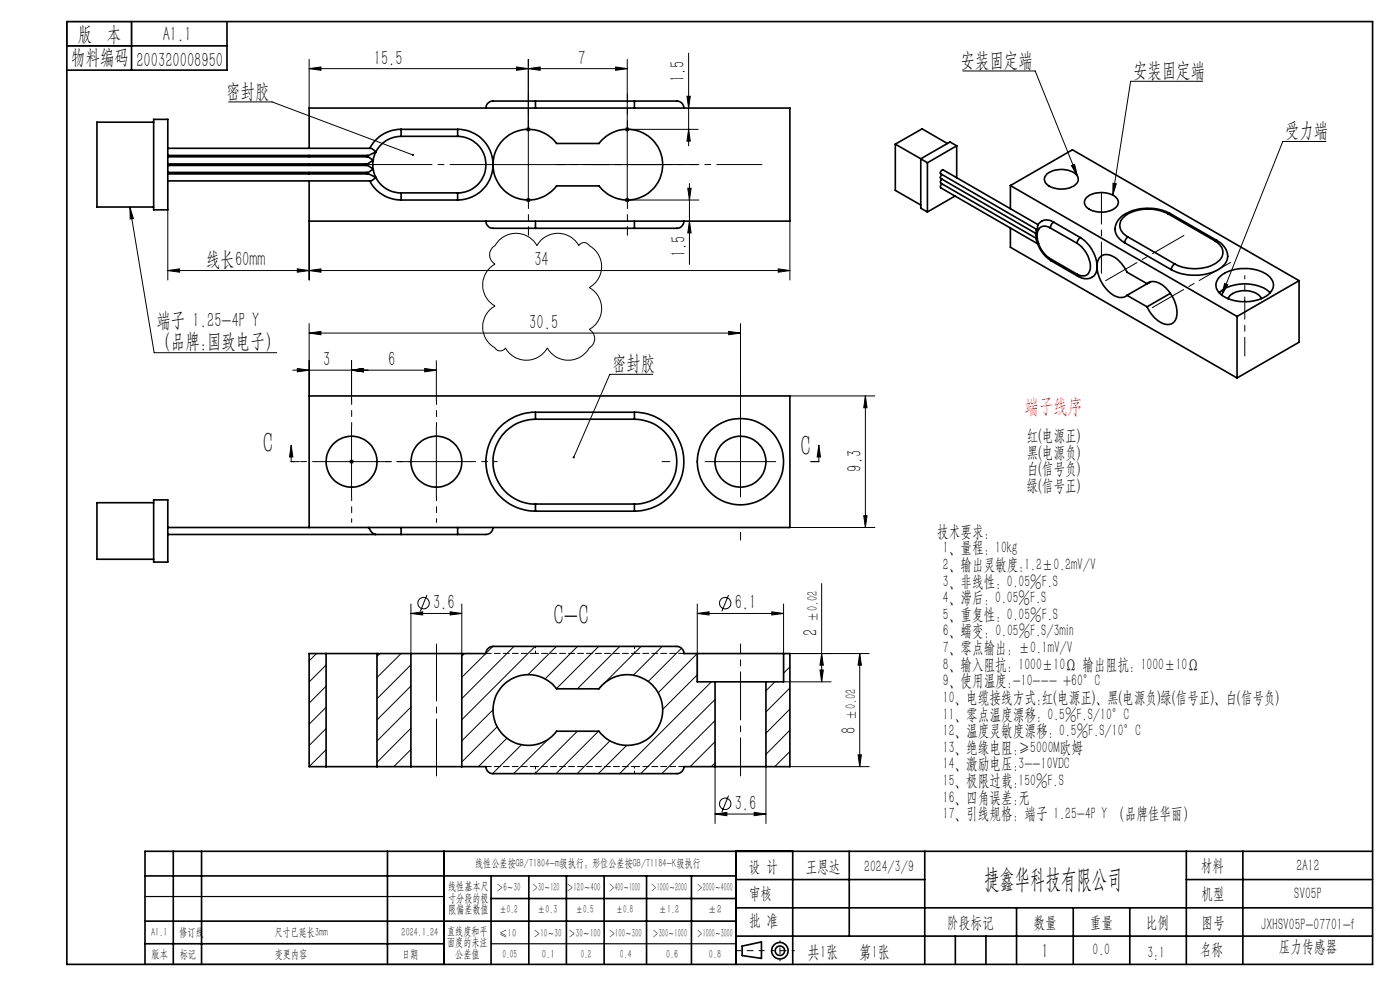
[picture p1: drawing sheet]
<svg xmlns="http://www.w3.org/2000/svg" width="297mm" height="210mm" viewBox="0 0 297 210" stroke-linecap="round" stroke-linejoin="round" font-family="sans-serif">
<g fill="none" stroke="#000" stroke-width=".35">
<path d="M14.2 4.6h277v200h-277zM14.2 9.7h34M27.9 4.6v10.3M48.2 4.6v10.3h-34M32.6 25.3h3v19.2h-3zM32.6 25.9h-12v18h12M35.6 35.1h42.2l1.4 .7-1.1 .8h-42.5M35.6 33h42.4M35.6 31.5h43M35.6 33.3h42.4M35.6 36.9h42.4M65.6 31.5v-8.6h102v24h-102v-8.5"/>
<path d="M65.6 33v.3M65.6 34.8v.3M65.6 36.6v.3M77.6 34.8v.3M77.8 36.6l.1 .3M77.9 33l-.1 .3M78 33.3l1.2 .7-1.3 .8h-42.3M78.1 36.9l1.6 .7-1 .8h-43.1M78.4 38.4a7.6 7.6 0 0 0 6.7 4M78.7 31.5l.3 .1 .7 .6-1.6 .8M85.1 28.9a6 6 0 0 0-6 6 6 6 0 0 0 6 6M85.1 27.4v1.5"/>
<path d="M85.1 27.4a7.5 7.5 0 0 0-6.7 4.1M85.1 28.9h12M85.1 27.4h12M97.1 27.4a7.5 7.5 0 0 1 7.5 7.5M97.1 28.9a6 6 0 0 1 6 6 6 6 0 0 1-6 6M97.1 27.4v1.5M104.6 34.9a7.6 7.6 0 0 1-7.5 7.5M107 29.4a7.5 7.5 0 0 1 11.1 1h9a7.5 7.5 0 0 1 11-1 7.5 7.5 0 0 1 0 11.1 7.5 7.5 0 0 1-11-1.1h-9a7.5 7.5 0 0 1-11.1 1.1 7.5 7.5 0 0 1 0-11.1zM113.6 21.4h-8.4a1.66 1.66 0 0 0-2.1 1.5M113.6 21.4v1.5M113.6 21.4h21M134.6 21.4h8.8a1.54 1.54 0 0 1 1.7 1.5"/>
<path d="M134.6 21.4v1.5M189.9 30.6v9.8l5.4 3.1M189.9 30.6l5.4 3.1M195.3 33.7l1.4 .8M195.3 33.7v10.5l1.4 .8M196.7 34.5v10.5M199.8 37l-.1 .1a.54 .54 0 0 0-.1 .8l20.1 11.6h.3l-.2-.9M199.8 38l-.1 .1a.54 .54 0 0 0-.1 .8l20.2 11.6M199.8 39l-.1 .1a.54 .54 0 0 0-.1 .8l20.5 11.8M201 30.4l-5.4-3.1-5.7 3.3M203 30.9l-6.3 3.6M203 30.9v6.8"/>
<path d="M203 30.9l-1.5-.8-6.2 3.6M214.3 39.4l48.1 27.7M214.3 39.4l13.2-7.6 48.1 27.7M214.3 39.4v4.9M222.1 36.9a5.2 5.2 0 0 1 6.3 .2 1.59 1.59 0 0 1-1 2.5 5.1 5.1 0 0 1-5.6-.8 1.44 1.44 0 0 1 .3-1.9zM85.1 40.9v1.5M85.1 42.4h12M85.1 40.9h12M97.1 40.9v1.5M103.1 46.9a1.65 1.65 0 0 0 2.1 1.5h8.4M113.6 46.9v1.5M113.6 48.4h21"/>
<path d="M134.6 46.9v1.5M145.1 46.9a1.9 1.9 0 0 1-2.4 1.5h-8.1M202.6 41.6l-5.9 3.4M214.3 48.4v4l48.1 27.8M219.7 49.5v.4l.3 .6h-.2M219.8 50.5l.1 .4M219.8 48.6v.1M219.9 50.9l.4 .7-.2 .1M220.1 51.7l.2 .5a7.4 7.4 0 0 0 2.7 3.1M220.2 47.7l-20.1-11.7a.56 .56 0 0 0-.5 .9l20.3 11.7M222.8 48.4a1.72 1.72 0 0 0-2-.2 1.72 1.72 0 0 0-.8 1.8 6.2 6.2 0 0 0 2.8 4.9M222.8 54.9l.2 .4"/>
<path d="M222.8 54.9l5.7 3.3M222.8 48.4l5.7 3.2M223 55.3l5.7 3.3M223.5 47.1a2.14 2.14 0 0 0-3.4 1l.2 .6-.4-.1M223.5 47.1a1.6 1.6 0 0 0-.7 1.3M223.5 47.1l5.7 3.3M228.5 51.6a5.9 5.9 0 0 1 2.7 5.8 1.66 1.66 0 0 1-2.7 .8M228.5 58.2l.2 .4M228.7 58.6a2.88 2.88 0 0 0 3 .2M229.2 50.4a7.6 7.6 0 0 1 3.5 6.1M229.2 50.4l-.6 .7-.1 .5M230.4 42a5.1 5.1 0 0 1 6.5 0 1.62 1.62 0 0 1-1 2.5 5 5 0 0 1-5.6-.8 1.34 1.34 0 0 1 .1-1.7z"/>
<path d="M232.7 56.5a2.4 2.4 0 0 1-1 2.3M232.7 56.5a7.4 7.4 0 0 0 4.5 6.5 2.04 2.04 0 0 0 1.9-.4M232.7 56.5a2.16 2.16 0 0 1 1.1-2.3 2.16 2.16 0 0 1 2.5 .3 7.3 7.3 0 0 1 2.8 3.2l4.2 2.5M238.6 51.5l9.9 5.7M239.3 50.3a1.6 1.6 0 0 0-.7 1.2M239.3 50.3l9.9 5.7M247.8 45.4a8.9 8.9 0 0 0-9.3 .6 2.4 2.4 0 0 0 .5 4.1l.3 .2M247.8 45.4l9.9 5.7M248.3 45.3a10.1 10.1 0 0 0-10.5 .7 3.1 3.1 0 0 0 .5 5.3l.3 .2M248.3 45.3l-.5 .1M248.3 45.3l9.9 5.7M249.2 56a1.6 1.6 0 0 0-.7 1.2"/>
<path d="M257.7 51.1a2.7 2.7 0 0 1 1.6 3.1 5.3 5.3 0 0 1-4.7 2.7l-.9 .1a9.3 9.3 0 0 1-4.5-1M258.2 51a3.4 3.4 0 0 1 1.7 4.9 9.1 9.1 0 0 1-8.5 2.3l-1.8-.5-1.1-.5M258.2 51l-.5 .1M258.7 58.8a8.8 8.8 0 0 1 10.3-.4 2.49 2.49 0 0 1-.3 4.4 9.2 9.2 0 0 1-9.8-.4 2.3 2.3 0 0 1-.2-3.6zM275.6 59.5l-13.2 7.6M275.6 59.5v13.1l-13.2 7.6M239.1 62.6l4.2 2.5M243.3 60.2a2.77 2.77 0 0 1 3.6 .5 7.3 7.3 0 0 1 2.7 6.7 2.09 2.09 0 0 1-3.5 .9 7.4 7.4 0 0 1-2.8-3.2M243.3 60.2l.8-.4-5 2.8M248.3 62.2l-5 2.9M258.7 62.1a8.5 8.5 0 0 1 7.8-1.6 5.4 5.4 0 0 1 3 1.6M260.5 63.4a4.1 4.1 0 0 1 4.5-1.7 3.2 3.2 0 0 1 2.6 1.7"/>
<path d="M262.4 67.1v13.1M113.6 87.4a10.5 10.5 0 0 0-10.5 10.5 10.5 10.5 0 0 0 10.5 10.5M113.6 87.4v1.5M113.6 88.9a9 9 0 0 0-9 9 9 9 0 0 0 9 9M113.6 88.9h21M113.6 87.4h21M134.6 87.4v1.5M134.6 88.9a9 9 0 0 1 9 9 9 9 0 0 1-9 9M134.6 87.4a10.5 10.5 0 0 1 10.5 10.5 10.5 10.5 0 0 1-10.5 10.5M32.6 106h3v13.2h-3zM32.6 106.6h-12v12h12M35.6 111.9h132v-27.9h-102v27.9"/>
<path d="M35.6 113.4h44.1M78.1 111.9h.1a2.33 2.33 0 0 0 1.5 1.5M79.7 113.4h5.4M85.1 111.9v1.5M85.1 113.4h12M97.1 111.9v1.5M104.6 111.9a1.9 1.9 0 0 1-2.4 1.5h-5.1M113.6 106.9v1.5M113.6 106.9h21M113.6 108.4h21M134.6 106.9v1.5M69.2 138.6h10.8"/>
<path d="M69.2 138.6h-3.6v24h3.6M69.2 138.6v24M80 138.6h7.2M80 138.6v24M87.2 138.6h10.8M87.2 138.6v24M98 138.6h5.1a1.57 1.57 0 0 1 1.5-1.5h39a1.57 1.57 0 0 1 1.5 1.5h2.8M98 138.6v24M147.9 138.6h18.3M147.9 138.6v6h3.8M166.2 138.6h1.4v24h-5.1M166.2 138.6v6h-3.7"/>
<path d="M106.8 145.3a7.5 7.5 0 0 1 11.3 .8h9a7.5 7.5 0 0 1 11-1 7.5 7.5 0 0 1 0 11.1 7.5 7.5 0 0 1-11-1.1h-9a7.5 7.5 0 0 1-10.9 1.2 7.5 7.5 0 0 1-.4-11zM151.7 144.6h10.8M151.7 144.6v18M162.5 144.6v18M69.2 162.6h10.8M80 162.6h7.2M87.2 162.6h10.8M98 162.6h5.1a1.51 1.51 0 0 0 1.5 1.5h39a1.51 1.51 0 0 0 1.5-1.5h6.6M151.7 162.6h10.8M30.8 195.4h125.4M30.8 185.8h125.4M36.8 180.6v24"/>
<path d="M42.8 180.6v24M82.2 180.6v24M94.2 180.6v24M104.2 185.8v18.8M104.2 190.6h52M112.2 185.8v18.8M120.2 185.8v18.8M128.2 185.8v18.8M137.2 185.8v18.8M146.7 185.8v18.8M156.2 180.6v24M156.2 186.6h40"/>
<path d="M156.2 198.6h135M156.2 192.6h135M168.2 180.6v24M180.2 180.6v18M196.2 180.6v24M202.7 198.6v6M209.2 198.6v6M215.7 192.6v12M227.7 192.6v12M239.7 192.6v12M251.7 186.6h39.5M251.7 180.6v24"/>
<path d="M263.7 180.6v24M291.2 180.6h-260.4v24M30.8 200.2h63.4M157.4 200.7l4.1-.9v3.5l-4.1-.6z"/>
<circle cx="74.6" cy="97.9" r="5.4"/>
<circle cx="92.6" cy="97.9" r="5.4"/>
<circle cx="157.1" cy="97.9" r="9.1"/>
<circle cx="157.1" cy="97.9" r="5.4"/>
<circle cx="165.5" cy="201.7" r="1.74"/>
<circle cx="165.5" cy="201.7" r="1"/>
</g>
<path d="M162.1 201.7h-6" fill="none" stroke="#000" stroke-width=".21" stroke-dasharray="15.2 1.3 1.3 1.3" stroke-dashoffset="14.1"/>
<path d="M168.5 201.7h-4.8" fill="none" stroke="#000" stroke-width=".21" stroke-dasharray="15.2 1.3 1.3 1.3" stroke-dashoffset="14.7"/>
<path d="M165.5 199.6v4.2" fill="none" stroke="#000" stroke-width=".21" stroke-dasharray="15.2 1.3 1.3 1.3" stroke-dashoffset="15"/>
<path d="M14.2 4.6h13.7v5.1h-13.7zM30.8 190.2h63.4M30.8 204.6h63.4M104.2 200.2h52" fill="none" stroke="#000" stroke-width=".25"/>
<g fill="none" stroke="#000" stroke-width=".21">
<path d="M65.6 14.6l2.5-.4v.7zM65.6 12.6v10.3M65.6 14.6h67.5M109.6 14.2l2.5 .4-2.5 .3zM112.1 14.6l2.5-.4v.7zM112.1 12.6v30.3M130.6 14.2l2.5 .4-2.5 .3zM133.1 12.6v30.3M146.1 11.3v19.6M204.3 15.1h15.3l9 22.2M255.1 17.2h-15.2l-3.8 24.2M48.5 21.6h9.2l29.9 11.3"/>
<path d="M104.6 34.9h15M111.6 27.4h1M111.7 27.1l.7 .7M112.4 27.1l-.7 .7M125.6 34.9h15M132.6 27.4h15.5M132.7 27.1l.7 .7M133.4 27.1l-.7 .7M145.7 20.4h.7l-.3 2.5zM145.9 39.9h.7l-.3 2.5zM146.1 27.4l.3 2.5h-.7zM146.3 38.9v17.2"/>
<path d="M227.3 35.1l.7-.2 .6 2.4zM236.1 38.9l.7 .1-.7 2.4zM281.3 30h-9.2l-12.9 32.6M27.6 43.9l.7 2.4-.7 .2zM27.6 43.9l5.1 30.9h26M35.6 57.4l2.5-.4v.7zM35.6 57.4h132M35.6 44.5v14.9M63.1 57l2.5 .4-2.5 .3zM65.6 57.4l2.5-.4v.7zM65.6 46.9v12.5M106 50.8a5.1 5.1 0 0 1 7.9 1.3 5.1 5.1 0 0 1 8.9 0 1.26 1.26 0 0 1 2.2 0 5.1 5.1 0 0 1 0 8.9 5.1 5.1 0 0 1 0 8.9 2.23 2.23 0 0 1 0 3.9 5.1 5.1 0 0 1-8.9 0 5.1 5.1 0 0 1-8.9 0 1.26 1.26 0 0 1-2.2 0 5.1 5.1 0 0 1 0-8.9 5.1 5.1 0 0 1 0-8.9 2.23 2.23 0 0 1 0-3.9z"/>
<path d="M111.6 42.4h1M111.7 42.1l.7 .7M112.4 42.1l-.7 .7M132.6 42.4h15.7M132.7 42.1l.7 .7M133.4 42.1l-.7 .7M146.3 46.9l.3 2.5h-.7zM165.1 57l2.5 .4-2.5 .3zM167.6 46.9v12.5M62.1 78.5h30.5M63.1 78.2l2.5 .3-2.5 .4zM65.6 70.7l2.5-.4v.7z"/>
<path d="M65.6 68.6v15.4M65.6 70.7h91.5M74.6 78.5l2.5-.3v.7zM74.6 76.5v8.5M90.1 78.2l2.5 .3-2.5 .4zM92.6 76.5v8.5M138.5 79.4h-9.1l-7.7 17.6M154.6 70.3l2.5 .4-2.5 .3zM157.1 68.6v36.8M259.8 60.1l.7 .3-1.3 2.2zM61.8 94.4l.3 2.5h-.7zM61.8 94.4v3.5h1.7"/>
<path d="M67.1 97.9h15M74.2 97.6l.7 .7M74.6 90.4v15M74.9 97.6l-.7 .7M85.1 97.9h15M92.6 90.4v15M149.6 97.9h15M167.6 84h18M173.7 94.4l.4 2.5h-.7zM173.7 94.4v3.5h-1.8M183.6 84v27.9M183.6 84l.3 2.5h-.7z"/>
<path d="M167.6 111.9h18M183.2 109.4h.7l-.3 2.5zM67.1 138.6l-1.5 1.6M80.6 138.6l-.6 .6M85.1 138.6l-5.1 5.1M87.2 130.1l2.5-.3v.6zM87.2 128.1v10.5M87.2 130.1h10.8M90.6 126.2l-1.4 3.5M95.5 129.8l2.5 .3-2.5 .3zM98 128.1v10.5M98.6 138.6l-.6 .6"/>
<path d="M103 138.6l-5 5.1M104.6 137.1l-1.5 1.5M109 137.1l-11 11.1M113.5 137.1l-15.5 15.6M118 137.1l-6 6M122.5 137.1l-6.9 6.9M127 137.1l-9 9M131.5 137.1l-9 9M136 137.1l-8 8M140.5 137.1l-6.1 6.1M144.6 137.5l-7.1 7.1M147.9 130.1l2.5-.3v.6z"/>
<path d="M147.9 130.1h18.3M147.9 128.1v16.5M147.9 138.6l-8.3 8.4M154.6 126.2l-1.5 3.5M163.7 129.8l2.5 .3-2.5 .3zM166.2 128.1v16.5h10.1M166.2 138.6h18.2M174.3 138.6l.4 2.5h-.7zM174.3 123.8v20.8M182.4 138.6v24M182.4 138.6l.3 2.5h-.7zM69.2 159l-3.6 3.6"/>
<path d="M69.2 141.1l-3.6 3.6M69.2 145.5l-3.6 3.6M69.2 150l-3.6 3.6M69.2 154.5l-3.6 3.6M87.2 159l-3.7 3.6M87.2 141l-7.2 7.2M87.2 145.5l-7.2 7.2M87.2 150l-7.2 7.2M87.2 154.5l-7.2 7.2M104.6 150.6l-6.6 6.6M105.5 154.2l-7.5 7.4M107.5 156.6l-6 6"/>
<path d="M110.6 158l-6.1 6.1M116.2 156.9l-7.2 7.2M122.5 155.1l-9 9M127 155.1l-9 9M127.6 145.5l-.6 .6M129.4 157.2l-7 6.9M133 158.1l-6.1 6M147.9 143.1l-7.3 7.4M150.9 144.6l-19.5 19.5M151.7 148.4l-15.8 15.7M151.7 152.9l-11.3 11.2M151.7 157.3l-5.3 5.3"/>
<path d="M164.4 144.6l-1.9 1.9M167.6 141.5l-1.4 1.3M167.6 145.9l-5.1 5.1M167.6 150.4l-5.1 5.1M167.6 154.9l-5.1 5.1M167.6 159.4l-3.2 3.2M174 142.1h.7l-.4 2.5zM151.7 172.7l2.5-.4v.7zM151.7 162.6v12.1M151.7 172.7h10.8M151.7 161.8l-.8 .8M154.6 168.8l-1.5 3.5"/>
<path d="M160 172.3l2.5 .4-2.5 .3zM162.5 162.6v12.1M167.6 162.6h16.8M182 160.1h.7l-.3 2.5z"/>
<circle cx="89.9" cy="127.9" r="1.22"/>
<circle cx="153.8" cy="127.9" r="1.21"/>
<circle cx="153.8" cy="170.5" r="1.2"/>
</g>
<path d="M264.1 75.5v-11.8" fill="none" stroke="#000" stroke-width=".21" stroke-dasharray="15.2 1.3 1.3 1.3" stroke-dashoffset="11.2"/>
<path d="M233.7 58v-17.1" fill="none" stroke="#000" stroke-width=".21" stroke-dasharray="15.2 1.3 1.3 1.3" stroke-dashoffset="8.6"/>
<path d="M264.1 63.7v-5.2" fill="none" stroke="#000" stroke-width=".21" stroke-dasharray="15.2 1.3 1.3 1.3" stroke-dashoffset="14.5"/>
<path d="M251.2 49.9l-16.7 9.6M261.1 55.7l-16.7 9.6" fill="none" stroke="#000" stroke-width=".21" stroke-dasharray="15.2 1.3 1.3 1.3" stroke-dashoffset="7.6"/>
<path d="M157.1 164.6v-20" fill="none" stroke="#000" stroke-width=".21" stroke-dasharray="15.2 1.3 1.3 1.3" stroke-dashoffset="7.1"/>
<path d="M92.6 164.6v-28" fill="none" stroke="#000" stroke-width=".21" stroke-dasharray="15.2 1.3 1.3 1.3" stroke-dashoffset="3.1"/>
<path d="M157.1 144.6v-8" fill="none" stroke="#000" stroke-width=".21" stroke-dasharray="15.2 1.3 1.3 1.3" stroke-dashoffset="13.1"/>
<path d="M112.1 27.4v-7.5M125.6 34.9h-7.5M133.1 27.4v-7.5M140.6 34.9h7.5M112.1 42.4v7.5M133.1 42.4v7.5" fill="none" stroke="#000" stroke-width=".21" stroke-dasharray="15.2 1.3 1.3 1.3" stroke-dashoffset="13.4"/>
<path d="M104.6 34.9h-41.1" fill="none" stroke="#000" stroke-width=".21" stroke-dasharray="15.2 1.3 1.3 1.3" stroke-dashoffset="6.1"/>
<path d="M119.6 34.9h42" fill="none" stroke="#000" stroke-width=".21" stroke-dasharray="15.2 1.3 1.3 1.3" stroke-dashoffset="5.6"/>
<path d="M142.1 97.9h-1.6M157.1 82.9v-1.6M172.1 97.9h1.7M157.1 112.9v1.7" fill="none" stroke="#000" stroke-width=".21" stroke-dasharray="15.2 1.3 1.3 1.3"/>
<path d="M67.1 97.9h-5.4M74.6 90.4v-5.4M82.1 97.9h5.4M85.1 97.9h-5.4M92.6 90.4v-5.4M100.1 97.9h5.4M74.6 105.4v5.4M92.6 105.4v5.4" fill="none" stroke="#000" stroke-width=".21" stroke-dasharray="15.2 1.3 1.3 1.3" stroke-dashoffset="14.4"/>
<g fill="#000">
<path d="M109.6 14.2l2.5 .4-2.5 .3zM65.6 14.6l2.5-.4v.7z"/>
<path d="M112.1 14.6l2.5-.4v.7zM130.6 14.2l2.5 .4-2.5 .3z"/>
<path d="M87.4 32.7l.1 .4 .3-.2h-.2h.2a.24 .24 0 0 0-.1-.2 .24 .24 0 0 0-.3 0zM27.6 43.9l.7 2.4-.7 .2zM121.5 96.9l.1 .3 .1-.2-.1 .2a.24 .24 0 0 0 .3-.1 .24 .24 0 0 0 0-.3 .24 .24 0 0 0-.4 .1zM236.1 38.9l.7 .1-.7 2.4zM259.8 60.1l.7 .3-1.3 2.2zM227.3 35.1l.7-.2 .6 2.4z"/>
<path d="M146.1 27.4l.3 2.5h-.7zM145.7 20.4h.7l-.3 2.5z"/>
<path d="M65.6 57.4l2.5-.4v.7zM165.1 57l2.5 .4-2.5 .3zM35.6 57.4l2.5-.4v.7zM63.1 57l2.5 .4-2.5 .3zM74.6 78.5l2.5-.3v.7zM90.1 78.2l2.5 .3-2.5 .4zM63.1 78.2l2.5 .3-2.5 .4zM74.6 78.5l2.5-.3v.7zM65.6 70.7l2.5-.4v.7zM154.6 70.3l2.5 .4-2.5 .3zM147.9 130.1l2.5-.3v.6zM163.7 129.8l2.5 .3-2.5 .3z"/>
<path d="M145.9 39.9h.7l-.3 2.5zM146.3 46.9l.3 2.5h-.7z"/>
<path d="M173.7 94.4l.4 2.5h-.7zM61.8 94.4l.3 2.5h-.7z"/>
<path d="M183.2 109.4h.7l-.3 2.5zM183.6 84l.3 2.5h-.7zM182 160.1h.7l-.3 2.5zM182.4 138.6l.3 2.5h-.7z"/>
<path d="M174.3 138.6l.4 2.5h-.7zM174 142.1h.7l-.4 2.5z"/>
<path d="M160 172.3l2.5 .4-2.5 .3zM151.7 172.7l2.5-.4v.7zM95.5 129.8l2.5 .3-2.5 .3zM87.2 130.1l2.5-.3v.6z"/>
</g>
<path d="M113.6 138.6v-1.5M134.6 137.1v1.5M113.6 162.6v1.5M134.6 164.1v-1.5" fill="none" stroke="#000" stroke-width=".21" stroke-dasharray="1.3 .6" stroke-dashoffset=".8"/>
<path d="M113.6 138.6h-10.5M145.1 138.6h-10.5M113.6 162.6h-10.5M145.1 162.6h-10.5" fill="none" stroke="#000" stroke-width=".21" stroke-dasharray="1.3 .6" stroke-dashoffset=".1"/>
<path d="M134.6 138.6h-21M134.6 162.6h-21" fill="none" stroke="#000" stroke-width=".21" stroke-dasharray="1.3 .6" stroke-dashoffset=".6"/>
<g font-size="6.3">
<text x="55.7" y="96.2">C</text>
<text x="169.8" y="96.8">C</text>
<text x="117.4" y="132.7">C-C</text>
</g>
<text font-size="5.6" x="208.8" y="188.3">捷鑫华科技有限公司</text>
<g font-size="4.4">
<text x="16.5" y="8.6">版 本</text>
<text x="34.5" y="8.6">A1.1</text>
<text x="15.1" y="13.7">物料编码</text>
<text x="28.9" y="14.2">200320008950</text>
<text x="79.3" y="13.7">15.5</text>
<text x="122.7" y="13.7">7</text>
<text x="145.2" y="17.4" transform="rotate(-90 145.2 17.4)">1.5</text>
<text x="203.8" y="14.1">安装固定端</text>
<text x="240.4" y="16.3">安装固定端</text>
<text x="48" y="20.7">密封胶</text>
<text x="272.6" y="29.1">受力端</text>
<text x="43.7" y="56.5">线长60mm</text>
<text x="113.4" y="56.5">34</text>
<text x="145.4" y="54.5" transform="rotate(-90 145.4 54.5)">1.5</text>
<text x="33.2" y="69.4">端子 1.25-4P Y</text>
<text x="112.3" y="69.8">30.5</text>
<text x="33.2" y="73.9">（品牌:国致电子）</text>
<text x="68.5" y="77.6">3</text>
<text x="82.3" y="77.6">6</text>
<text x="129.9" y="78.5">密封胶</text>
<text x="182.7" y="100" transform="rotate(-90 182.7 100)">9.3</text>
<text x="91.9" y="129.2">3.6</text>
<text x="155.9" y="129.2">6.1</text>
<text x="173.4" y="134.9" transform="rotate(-90 173.4 134.9)">2</text>
<text x="181.5" y="155.7" transform="rotate(-90 181.5 155.7)">8</text>
<text x="155.9" y="171.8">3.6</text>
<text x="221" y="203.2">1</text>
</g>
<text font-size="4.4" fill="#f00" x="217.4" y="87.6">端子线序</text>
<g font-size="3.8">
<text x="171.3" y="203.2">共1张</text>
<text x="182.3" y="203.2">第1张</text>
</g>
<g font-size="3.5">
<text x="217.8" y="93.6">红(电源正)</text>
<text x="217.8" y="97.1">黑(电源负)</text>
<text x="217.8" y="100.6">白(信号负)</text>
<text x="217.8" y="104.2">绿(信号正)</text>
<text x="198.8" y="113.8">技术要求:</text>
<text x="200" y="117.4">1、量程：10kg</text>
<text x="200" y="120.9">2、输出灵敏度:1.2±0.2mV/V</text>
<text x="200" y="124.4">3、非线性：0.05%F.S</text>
<text x="200" y="127.9">4、滞后：0.05%F.S</text>
<text x="200" y="131.5">5、重复性：0.05%F.S</text>
<text x="200" y="135">6、蠕变：0.05%F.S/3min</text>
<text x="200" y="142.1">8、输入阻抗：1000±10Ω 输出阻抗：1000±10Ω</text>
<text x="200" y="138.5">7、零点输出：±0.1mV/V</text>
<text x="200" y="145.6">9、使用温度:-10--- +60°C</text>
<text x="200" y="149.1">10、电缆接线方式:红(电源正)、黑(电源负)绿(信号正)、白(信号负)</text>
<text x="200" y="152.6">11、零点温度漂移：0.5%F.S/10°C</text>
<text x="200" y="159.7">13、绝缘电阻:≥5000M欧姆</text>
<text x="200" y="156.2">12、温度灵敏度漂移：0.5%F.S/10°C</text>
<text x="200" y="163.2">14、激励电压:3--10VDC</text>
<text x="200" y="166.8">15、极限过载:150%F.S</text>
<text x="200" y="173.8">17、引线规格：端子 1.25-4P Y （品牌佳华丽）</text>
<text x="200" y="170.3">16、四角误差:无</text>
<text x="158.9" y="184.9">设 计</text>
<text x="170.9" y="184.9">王恩达</text>
<text x="183.4" y="184.9">2024/3/9</text>
<text x="254.7" y="184.7">材料</text>
<text x="275" y="184.7">2A12</text>
<text x="158.9" y="190.8">审核</text>
<text x="254.9" y="190.7">机型</text>
<text x="274.6" y="190.8">SV05P</text>
<text x="158.9" y="196.5">批 准</text>
<text x="200.9" y="196.9">阶段标记</text>
<text x="219.3" y="196.9">数量</text>
<text x="231.2" y="196.9">重量</text>
<text x="243.1" y="196.9">比例</text>
<text x="254.9" y="196.9">图号</text>
<text x="267.6" y="197.3">JXHSV05P-07701-f</text>
<text x="231.8" y="202.5">0.0</text>
<text x="243.4" y="203.2">3:1</text>
<text x="254.5" y="202.5">名称</text>
<text x="271.3" y="201.8">压力传感器</text>
</g>
<g font-size="3.1">
<text x="173.4" y="131.9" transform="rotate(-90 173.4 131.9)">±0.02</text>
<text x="181.5" y="152.7" transform="rotate(-90 181.5 152.7)">±0.02</text>
</g>
<g font-size="2.5">
<text x="100.8" y="184">线性公差按GB/T1804-m级执行；形位公差按GB/T1184-K级执行</text>
<text x="95.1" y="188.8">线性基本尺</text>
<text x="95.1" y="191.3">寸分段的极</text>
<text x="105.3" y="189.1">＞6～30</text>
<text x="112.9" y="189.1">＞30～120</text>
<text x="120.2" y="188.9">＞120～400</text>
<text x="129.2" y="188.9">＞400～1000</text>
<text x="138.1" y="189.1">＞1000～2000</text>
<text x="147.8" y="189.1">＞2000～4000</text>
<text x="95.1" y="193.8">限偏差数值</text>
<text x="105.9" y="193.8">±0.2</text>
<text x="114.1" y="193.8">±0.3</text>
<text x="122.2" y="193.8">±0.5</text>
<text x="130.7" y="193.8">±0.8</text>
<text x="139.8" y="193.8">±1.2</text>
<text x="150.2" y="193.8">±2</text>
<text x="32.1" y="198.5">A1.1</text>
<text x="32.2" y="203.2">版本</text>
<text x="38.1" y="198.5">修订线</text>
<text x="38.1" y="203.2">标记</text>
<text x="58.2" y="198.5">尺寸已延长3mm</text>
<text x="58.3" y="203.2">变更内容</text>
<text x="85.2" y="198.5">2024.1.24</text>
<text x="85.3" y="203.2">日期</text>
<text x="94.8" y="198.3">直线度和平</text>
<text x="94.8" y="200.7">面度的未注</text>
<text x="96.6" y="203.2">公差值</text>
<text x="105.9" y="198.7">≤10</text>
<text x="106.6" y="203.2">0.05</text>
<text x="113.2" y="198.7">＞10～30</text>
<text x="115" y="203.2">0.1</text>
<text x="120.6" y="198.7">＞30～100</text>
<text x="123.2" y="203.2">0.2</text>
<text x="129.1" y="198.7">＞100～300</text>
<text x="131.5" y="203.2">0.4</text>
<text x="138.4" y="198.7">＞300～1000</text>
<text x="141.3" y="203.2">0.6</text>
<text x="147.8" y="198.7">＞1000～3000</text>
<text x="150.4" y="203.2">0.8</text>
</g>
</svg>
